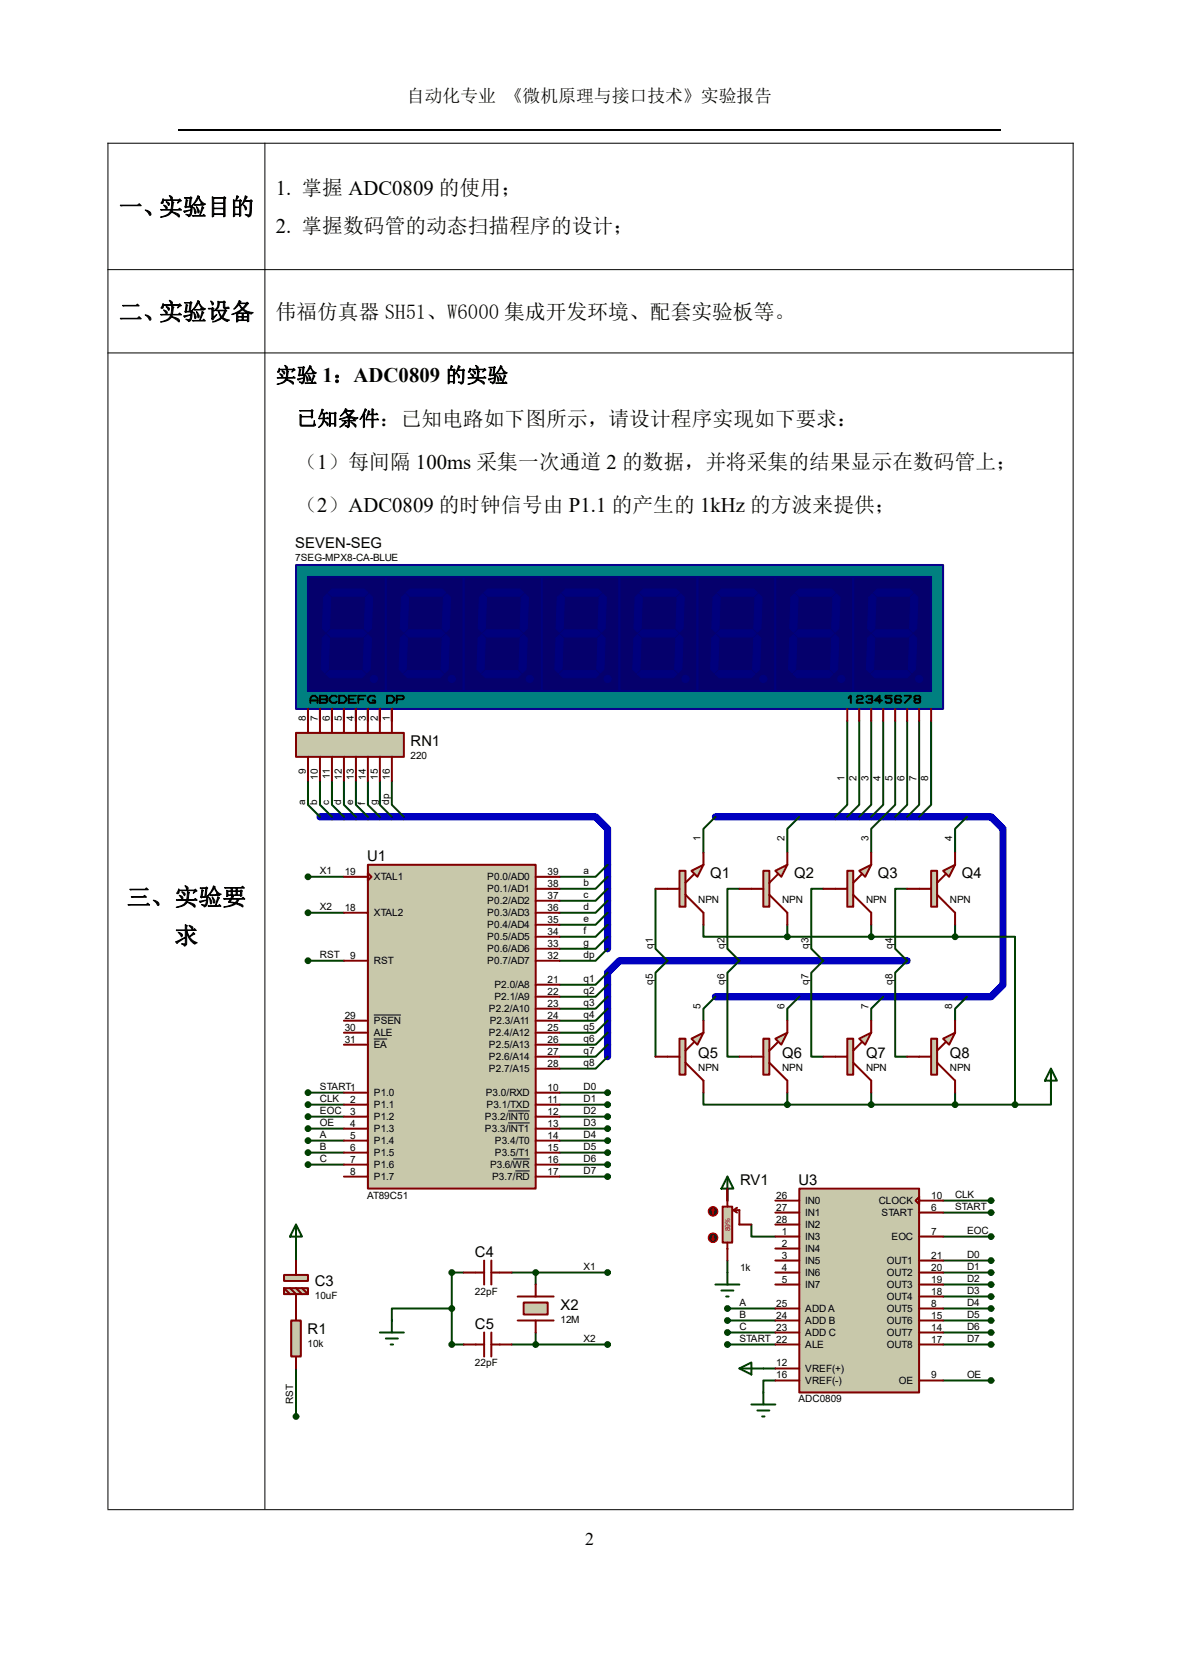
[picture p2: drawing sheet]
<svg xmlns="http://www.w3.org/2000/svg" width="210mm" height="297mm" viewBox="0 0 210 297" stroke-linecap="round" stroke-linejoin="round" font-family="sans-serif">
<path d="M31.7 23.2h146.6" fill="none" stroke="#000" stroke-width=".25"/>
<path d="M49.1 94.1h141.2v158.9h-141.2z" fill-rule="evenodd" fill="#fff"/>
<path d="M57 145.4h49.1l2.1 2.2v21.3M127.4 145.4h49.1l2.2 2.2v27.7l-2.2 2.2h-6.4M127.4 177.5h44.9M161.6 171.1h-51.2l-2.2 2.1v15" fill="none" stroke="#0000c0" stroke-width="1.3"/>
<g fill="none" stroke="#004000" stroke-width=".36">
<path d="M54.9 139v4.3l2.1 2.1M54.9 126.2v2.2M57 139v4.3l2.1 2.1M57 126.2v2.2M59.1 139v4.3l2.2 2.1M59.1 126.2v2.2M61.3 139v4.3l2.1 2.1M61.3 126.2v2.2M63.4 139v4.3l2.1 2.1M63.4 126.2v2.2M65.5 139v4.3l2.2 2.1M65.5 126.2v2.2"/>
<path d="M67.7 139v4.3l2.1 2.1M67.7 126.2v2.2M69.8 139v4.3l2.1 2.1M69.8 126.2v2.2M150.9 128.4v14.9l-2.1 2.1M153 128.4v14.9l-2.1 2.1M155.2 128.4v14.9l-2.2 2.1M157.3 128.4v14.9l-2.1 2.1M159.5 128.4v14.9l-4.3 4.3v4.3M161.6 128.4v14.9l-2.1 2.1M163.7 128.4v14.9l-2.1 2.1M165.9 128.4v14.9l-2.2 2.1"/>
<path d="M54.9 156.1h6.4M108.2 154l-2.1 2.1h-6.4M108.2 156.1l-2.1 2.2h-6.4M108.2 158.3l-2.1 2.1h-6.4M116.8 158.3v10.6l2.1 2.2-2.1 2.1v15M127.4 145.4l-2.1 2.2v4.3M131.7 158.3h-2.1v10.6l2.1 2.2-2.1 2.1v15h2.1M142.4 145.4l-2.2 2.2v4.3M146.6 158.3h-2.1v10.6l2.1 2.2-2.1 2.1v15h2.1M161.6 158.3h-2.1v10.6l2.1 2.2-2.1 2.1v15h2.1M172.3 145.4l-2.2 2.2v4.3M54.9 162.5h6.4"/>
<path d="M54.9 171.1h6.4M108.2 160.4l-2.1 2.1h-6.4M108.2 162.5l-2.1 2.2h-6.4M108.2 164.7l-2.1 2.1h-6.4M108.2 166.8l-2.1 2.1h-6.4M108.2 168.9l-2.1 2.2h-6.4M108.2 173.2l-2.1 2.1h-6.4M108.2 175.3l-2.1 2.2h-6.4M108.2 177.5l-2.1 2.1h-6.4M108.2 179.6l-2.1 2.1h-6.4M125.3 164.7v2.1h14.9M127.4 177.5l-2.1 2.1v2.1"/>
<path d="M140.2 164.7v2.1M140.2 166.8h29.9M142.4 177.5l-2.2 2.1v2.1M155.2 164.7v2.1M157.3 177.5l-2.1 2.1v2.1M170.1 166.8h10.7v29.9M170.1 164.7v2.1M172.3 177.5l-2.2 2.1v2.1M54.9 196.7h6.4M54.9 194.6h6.4M54.9 198.8h6.4M99.7 196.7h8.5"/>
<path d="M99.7 194.6h8.5M99.7 198.8h8.5M108.2 181.7l-2.1 2.2h-6.4M108.2 183.9l-2.1 2.1h-6.4M108.2 186l-2.1 2.2h-6.4M108.2 188.2l-2.1 2.1h-6.4M125.3 194.6v2.1h14.9M140.2 196.7h40.6M140.2 194.6v2.1M155.2 194.6v2.1M170.1 194.6v2.1M187.2 194.6v2.1h-6.4"/>
<path d="M54.9 201h6.4M54.9 207.4h6.4M54.9 205.2h6.4M54.9 203.1h6.4M99.7 201h8.5M99.7 207.4h8.5M99.7 205.2h8.5M99.7 203.1h8.5M99.7 209.5h8.5M129.6 211.6v2.2M133.8 218v2.2h4.3M168 213.8h8.5"/>
<path d="M168 215.9h8.5M52.7 222.3v2.2M80.5 233h-10.7v2.1M82.6 226.6h-2.1v12.8h2.1M91.1 239.4h17.1M91.1 226.6h17.1M95.4 226.6v2.1M95.4 237.3v2.1M129.6 224.5v2.1M129.6 239.4h8.5M129.6 233h8.5M129.6 235.1h8.5"/>
<path d="M129.6 237.3h8.5M168 220.2h8.5M168 224.5h8.5M168 239.4h8.5M168 233h8.5M168 235.1h8.5M168 237.3h8.5M168 226.6h8.5M168 228.7h8.5M168 230.9h8.5M52.7 243.7v8.5M136 243.7h2.1"/>
<path d="M138.1 245.8h-2.1v2.1M168 245.8h8.5"/>
</g>
<path d="M65.5 154h29.9v57.6h-29.9z" fill-rule="evenodd" fill="#c8c8aa" stroke="#800000" stroke-width=".36"/>
<g fill="none" stroke="#800000" stroke-width=".36">
<path d="M61.3 156.1h4.2M65.5 155.5l.7 .6-.7 .7zM95.4 156.1h4.3M95.4 158.3h4.3M61.3 162.5h4.2M61.3 171.1h4.2M95.4 162.5h4.3M95.4 171.1h4.3M95.4 160.4h4.3M95.4 164.7h4.3M95.4 166.8h4.3M95.4 168.9h4.3"/>
<path d="M95.4 175.3h4.3M95.4 177.5h4.3M95.4 179.6h4.3M61.3 183.9h4.2M61.3 186h4.2M61.3 181.7h4.2M61.3 194.6h4.2M61.3 196.7h4.2M61.3 198.8h4.2M95.4 183.9h4.3M95.4 186h4.3M95.4 181.7h4.3"/>
<path d="M95.4 194.6h4.3M95.4 196.7h4.3M95.4 198.8h4.3M95.4 190.3h4.3M95.4 188.2h4.3M61.3 201h4.2M61.3 203.1h4.2M61.3 205.2h4.2M61.3 207.4h4.2M61.3 209.5h4.2M95.4 201h4.3M95.4 203.1h4.3"/>
<path d="M95.4 205.2h4.3M95.4 207.4h4.3M95.4 209.5h4.3"/>
</g>
<path d="M66.6 185h2.4M66.6 180.7h4.8M90.5 197.8h3.8M90.5 200h3.8M91.4 206.4h2.9M91.8 208.5h2.5" fill="none" stroke="#000" stroke-width=".18"/>
<g fill="#c8c8aa" stroke="#800000" stroke-width=".36">
<path d="M123.2 155.1l2.1-1.1-1.1 2.1z"/>
<path d="M121 155.1h1.1v6.4h-1.1z" fill-rule="evenodd"/>
</g>
<path d="M116.8 158.3h4.2M122.1 159.3l3.2 3.2v2.2M123.6 155.7l-1.5 1.5M125.3 151.9v2.1" fill="none" stroke="#800000" stroke-width=".36"/>
<g fill="#c8c8aa" stroke="#800000" stroke-width=".36">
<path d="M138.1 155.1l2.1-1.1-1 2.1z"/>
<path d="M136 155.1h1v6.4h-1z" fill-rule="evenodd"/>
</g>
<path d="M131.7 158.3h4.3M137 159.3l3.2 3.2v2.2M138.5 155.7l-1.5 1.5M140.2 151.9v2.1" fill="none" stroke="#800000" stroke-width=".36"/>
<g fill="#c8c8aa" stroke="#800000" stroke-width=".36">
<path d="M153 155.1l2.2-1.1-1.1 2.1z"/>
<path d="M150.9 155.1h1.1v6.4h-1.1z" fill-rule="evenodd"/>
</g>
<path d="M146.6 158.3h4.3M152 159.3l3.2 3.2v2.2M153.5 155.7l-1.5 1.5M155.2 151.9v2.1" fill="none" stroke="#800000" stroke-width=".36"/>
<g fill="#c8c8aa" stroke="#800000" stroke-width=".36">
<path d="M168 155.1l2.1-1.1-1 2.1z"/>
<path d="M165.9 155.1h1v6.4h-1z" fill-rule="evenodd"/>
</g>
<path d="M161.6 158.3h4.3M166.9 159.3l3.2 3.2v2.2M168.4 155.7l-1.5 1.5M170.1 151.9v2.1" fill="none" stroke="#800000" stroke-width=".36"/>
<g fill="#c8c8aa" stroke="#800000" stroke-width=".36">
<path d="M123.2 184.9l2.1-1-1.1 2.1z"/>
<path d="M121 184.9h1.1v6.5h-1.1z" fill-rule="evenodd"/>
</g>
<path d="M116.8 188.2h4.2M122.1 189.2l3.2 3.2v2.2M123.6 185.6l-1.5 1.5M125.3 181.7v2.2" fill="none" stroke="#800000" stroke-width=".36"/>
<g fill="#c8c8aa" stroke="#800000" stroke-width=".36">
<path d="M138.1 184.9l2.1-1-1 2.1z"/>
<path d="M136 184.9h1v6.5h-1z" fill-rule="evenodd"/>
</g>
<path d="M131.7 188.2h4.3M137 189.2l3.2 3.2v2.2M138.5 185.6l-1.5 1.5M140.2 181.7v2.2" fill="none" stroke="#800000" stroke-width=".36"/>
<g fill="#c8c8aa" stroke="#800000" stroke-width=".36">
<path d="M153 184.9l2.2-1-1.1 2.1z"/>
<path d="M150.9 184.9h1.1v6.5h-1.1z" fill-rule="evenodd"/>
</g>
<path d="M146.6 188.2h4.3M152 189.2l3.2 3.2v2.2M153.5 185.6l-1.5 1.5M155.2 181.7v2.2" fill="none" stroke="#800000" stroke-width=".36"/>
<g fill="#c8c8aa" stroke="#800000" stroke-width=".36">
<path d="M168 184.9l2.1-1-1 2.1z"/>
<path d="M165.9 184.9h1v6.5h-1z" fill-rule="evenodd"/>
</g>
<path d="M161.6 188.2h4.3M166.9 189.2l3.2 3.2v2.2M168.4 185.6l-1.5 1.5M170.1 181.7v2.2" fill="none" stroke="#800000" stroke-width=".36"/>
<path d="M187.2 190.3l1.1 2.1h-2.2zM187.2 190.3v4.3" fill="none" stroke="#004000" stroke-width=".36"/>
<g fill="#004000" stroke="#004000" stroke-width=".36">
<circle cx="170.1" cy="196.7" r=".43"/>
<circle cx="155.2" cy="196.7" r=".43"/>
<circle cx="140.2" cy="196.7" r=".43"/>
<circle cx="180.8" cy="196.7" r=".43"/>
<circle cx="170.1" cy="166.8" r=".43"/>
<circle cx="155.2" cy="166.8" r=".43"/>
<circle cx="140.2" cy="166.8" r=".43"/>
</g>
<path d="M52.7 100.6h115.3v25.6h-115.3z" fill-rule="evenodd" fill="#008080" stroke="#09018b" stroke-width=".36"/>
<path d="M54.9 102.7h13.8v20.3h-13.8z" fill-rule="evenodd" fill="#05006c" stroke="#00007d" stroke-width=".36"/>
<g fill="#00007d" stroke="#00007d" stroke-width=".18">
<path d="M59.1 104.9h5.8l.6 .6-.6 .7h-5.8l-.6-.7z" fill-rule="evenodd"/>
<path d="M65.7 105.7l.7 .7-.2 5.5-.7 .7-.6-.7 .2-5.5z" fill-rule="evenodd"/>
<path d="M58.9 112.1h5.8l.6 .7-.6 .6h-5.8l-.6-.6z" fill-rule="evenodd"/>
<path d="M57.6 106.4l.7-.7 .6 .7-.2 5.5-.6 .7-.7-.7z" fill-rule="evenodd"/>
<path d="M65.5 113l.7 .6-.2 5.6-.7 .6-.6-.6 .2-5.6z" fill-rule="evenodd"/>
<path d="M58.7 119.4h5.8l.6 .6-.6 .7h-5.8l-.6-.7z" fill-rule="evenodd"/>
<path d="M58.1 113l.6 .6-.2 5.6-.7 .6-.6-.6 .2-5.6z" fill-rule="evenodd"/>
</g>
<path d="M68.7 102.7h13.9v20.3h-13.9z" fill-rule="evenodd" fill="#05006c" stroke="#00007d" stroke-width=".36"/>
<g fill="#00007d" stroke="#00007d" stroke-width=".18">
<path d="M73 104.9h5.8l.6 .6-.6 .7h-5.8l-.6-.7z" fill-rule="evenodd"/>
<path d="M79.6 105.7l.7 .7-.3 5.5-.6 .7-.6-.7 .2-5.5z" fill-rule="evenodd"/>
<path d="M72.8 112.1h5.8l.6 .7-.6 .6h-5.8l-.7-.6z" fill-rule="evenodd"/>
<path d="M72.1 105.7l.7 .7-.2 5.5-.7 .7-.6-.7 .2-5.5z" fill-rule="evenodd"/>
<path d="M79.4 113l.6 .6-.2 5.6-.6 .6-.6-.6 .2-5.6z" fill-rule="evenodd"/>
<path d="M72.6 119.4h5.7l.7 .6-.7 .7h-5.7l-.7-.7z" fill-rule="evenodd"/>
<path d="M71.3 113.6l.6-.6 .7 .6-.2 5.6-.7 .6-.6-.6z" fill-rule="evenodd"/>
<circle cx="66.6" cy="120.9" r=".64"/>
<circle cx="80.5" cy="120.9" r=".64"/>
</g>
<path d="M96.5 102.7h13.9v20.3h-13.9z" fill-rule="evenodd" fill="#05006c" stroke="#00007d" stroke-width=".36"/>
<g fill="#00007d" stroke="#00007d" stroke-width=".18">
<path d="M100.8 104.9h5.7l.7 .6-.7 .7h-5.7l-.7-.7z" fill-rule="evenodd"/>
<path d="M107.4 105.7l.6 .7-.2 5.5-.6 .7-.7-.7 .2-5.5z" fill-rule="evenodd"/>
<path d="M100.5 112.1h5.8l.6 .7-.6 .6h-5.8l-.6-.6z" fill-rule="evenodd"/>
<path d="M99.9 105.7l.6 .7-.2 5.5-.6 .7-.7-.7 .3-5.5z" fill-rule="evenodd"/>
<path d="M106.5 113.6l.7-.6 .6 .6-.2 5.6-.7 .6-.6-.6z" fill-rule="evenodd"/>
<path d="M100.3 119.4h5.8l.6 .6-.6 .7h-5.8l-.6-.7z" fill-rule="evenodd"/>
<path d="M99 113.6l.7-.6 .6 .6-.2 5.6-.6 .6-.7-.6z" fill-rule="evenodd"/>
<circle cx="108.2" cy="120.9" r=".64"/>
</g>
<g fill="none" stroke="#000" stroke-width=".36">
<path d="M55.3 125.2v-.9l.4-.4h.4l.5 .4v.9M55.3 124.7h1.3M57 123.9h1.1l.2 .2v.2l-.2 .2 .2 .2v.2l-.2 .3h-1.1zM57 124.5h1.1M60 124.1l-.2-.2h-.7l-.4 .4v.4l.4 .5h.7l.2-.3M60.4 123.9h.9l.4 .4v.4l-.4 .5h-.9zM62.1 124.5h.9M63.4 123.9h-1.3v1.3h1.3M63.8 124.5h.9M65.1 123.9h-1.3v1.3M66.8 124.1l-.2-.2h-.6l-.5 .4v.4l.5 .5h.8v-.5h-.4M68.9 123.9h.9l.4 .4v.4l-.4 .5h-.9z"/>
<path d="M70.7 124.5h1l.2-.2v-.2l-.2-.2h-1v1.3M151.1 124.3l.5-.4v1.3M152.6 124.1l.2-.2h.7l.2 .2v.2l-.2 .2h-.7l-.2 .2v.5h1.1M154.3 124.1l.2-.2h.7l.2 .2v.2l-.2 .2 .2 .2v.2l-.2 .3h-.7l-.2-.3M154.8 124.5h.4M157.1 124.7h-1.3l.9-.8v1.3M158.8 123.9h-1.1v.4h.9l.2 .2v.4l-.2 .3h-.6l-.3-.3M160.5 124.1l-.2-.2h-.6l-.2 .2v.8l.2 .3h.6l.2-.3v-.2l-.2-.2h-.8M161.2 123.9h1v.2l-1 1.1M163.1 124.5l-.2-.2v-.2l.2-.2h.6l.2 .2v.2l-.2 .2h-.6l-.2 .2v.2l.2 .3h.6l.2-.3v-.2l-.2-.2"/>
</g>
<path d="M82.6 102.7h13.9v20.3h-13.9z" fill-rule="evenodd" fill="#05006c" stroke="#00007d" stroke-width=".36"/>
<g fill="#00007d" stroke="#00007d" stroke-width=".18">
<path d="M86.9 104.9h5.7l.7 .6-.7 .7h-5.7l-.7-.7z" fill-rule="evenodd"/>
<path d="M93.5 105.7l.6 .7-.2 5.5-.6 .7-.7-.7 .3-5.5z" fill-rule="evenodd"/>
<path d="M86.7 112.1h5.7l.7 .7-.7 .6h-5.7l-.7-.6z" fill-rule="evenodd"/>
<path d="M86 105.7l.7 .7-.2 5.5-.7 .7-.6-.7 .2-5.5z" fill-rule="evenodd"/>
<path d="M93.3 113l.6 .6-.2 5.6-.6 .6-.7-.6 .2-5.6z" fill-rule="evenodd"/>
<path d="M86.5 119.4h5.7l.7 .6-.7 .7h-5.7l-.7-.7z" fill-rule="evenodd"/>
<path d="M85.8 113l.7 .6-.3 5.6-.6 .6-.6-.6 .2-5.6z" fill-rule="evenodd"/>
<circle cx="94.3" cy="120.9" r=".64"/>
</g>
<g fill="#05006c" stroke="#00007d" stroke-width=".36">
<path d="M110.4 102.7h13.8v20.3h-13.8z" fill-rule="evenodd"/>
<path d="M124.2 102.7h13.9v20.3h-13.9z" fill-rule="evenodd"/>
<path d="M138.1 102.7h13.9v20.3h-13.9z" fill-rule="evenodd"/>
<path d="M152 102.7h13.9v20.3h-13.9z" fill-rule="evenodd"/>
</g>
<g fill="#00007d" stroke="#00007d" stroke-width=".18">
<path d="M114.6 104.9h5.8l.6 .6-.6 .7h-5.8l-.6-.7z" fill-rule="evenodd"/>
<path d="M120.6 106.4l.6-.7 .7 .7-.2 5.5-.7 .7-.6-.7z" fill-rule="evenodd"/>
<path d="M114.4 112.1h5.8l.6 .7-.6 .6h-5.8l-.6-.6z" fill-rule="evenodd"/>
<path d="M113.1 106.4l.7-.7 .6 .7-.2 5.5-.6 .7-.7-.7z" fill-rule="evenodd"/>
<path d="M121 113l.7 .6-.2 5.6-.7 .6-.6-.6 .2-5.6z" fill-rule="evenodd"/>
<path d="M114.2 119.4h5.8l.6 .6-.6 .7h-5.8l-.6-.7z" fill-rule="evenodd"/>
<path d="M113.6 113l.6 .6-.2 5.6-.7 .6-.6-.6 .2-5.6z" fill-rule="evenodd"/>
<path d="M128.5 104.9h5.8l.6 .6-.6 .7h-5.8l-.6-.7z" fill-rule="evenodd"/>
<path d="M135.1 105.7l.7 .7-.3 5.5-.6 .7-.6-.7 .2-5.5z" fill-rule="evenodd"/>
<path d="M127.6 112.8l.7-.7h5.7l.7 .7-.7 .6h-5.7z" fill-rule="evenodd"/>
<path d="M127.6 105.7l.7 .7-.2 5.5-.7 .7-.6-.7 .2-5.5z" fill-rule="evenodd"/>
<path d="M134.3 113.6l.6-.6 .6 .6-.2 5.6-.6 .6-.7-.6z" fill-rule="evenodd"/>
<path d="M127.4 120l.7-.6h5.7l.7 .6-.7 .7h-5.7z" fill-rule="evenodd"/>
<path d="M127.4 113l.7 .6-.2 5.6-.7 .6-.6-.6 .2-5.6z" fill-rule="evenodd"/>
<path d="M142.4 104.9h5.7l.7 .6-.7 .7h-5.7l-.7-.7z" fill-rule="evenodd"/>
<path d="M149 105.7l.6 .7-.2 5.5-.6 .7-.7-.7 .3-5.5z" fill-rule="evenodd"/>
<path d="M142.2 112.1h5.7l.7 .7-.7 .6h-5.7l-.7-.6z" fill-rule="evenodd"/>
<path d="M141.5 105.7l.7 .7-.3 5.5-.6 .7-.6-.7 .2-5.5z" fill-rule="evenodd"/>
<path d="M148.1 113.6l.7-.6 .6 .6-.2 5.6-.6 .6-.7-.6z" fill-rule="evenodd"/>
<path d="M141.3 120l.6-.6h5.8l.7 .6-.7 .7h-5.8z" fill-rule="evenodd"/>
<path d="M141.3 113l.6 .6-.2 5.6-.6 .6-.6-.6 .2-5.6z" fill-rule="evenodd"/>
<path d="M156.2 104.9h5.8l.7 .6-.7 .7h-5.8l-.6-.7z" fill-rule="evenodd"/>
<path d="M162.2 106.4l.7-.7 .6 .7-.2 5.5-.6 .7-.7-.7z" fill-rule="evenodd"/>
<path d="M155.4 112.8l.6-.7h5.8l.6 .7-.6 .6h-5.8z" fill-rule="evenodd"/>
<path d="M155.4 105.7l.6 .7-.2 5.5-.6 .7-.7-.7 .3-5.5z" fill-rule="evenodd"/>
<path d="M162.7 113l.6 .6-.2 5.6-.7 .6-.6-.6 .2-5.6z" fill-rule="evenodd"/>
<path d="M155.8 119.4h5.8l.6 .6-.6 .7h-5.8l-.6-.7z" fill-rule="evenodd"/>
<path d="M155.2 113l.6 .6-.2 5.6-.6 .6-.7-.6 .2-5.6z" fill-rule="evenodd"/>
<circle cx="122.1" cy="120.9" r=".64"/>
<circle cx="136" cy="120.9" r=".64"/>
<circle cx="149.8" cy="120.9" r=".64"/>
<circle cx="163.7" cy="120.9" r=".64"/>
</g>
<g fill="none" stroke="#800000" stroke-width=".36">
<path d="M54.9 126.2v2.2M57 126.2v2.2M59.1 126.2v2.2M61.3 126.2v2.2M63.4 126.2v2.2M65.5 126.2v2.2M67.7 126.2v2.2M69.8 126.2v2.2M150.9 126.2v2.2M153 126.2v2.2M155.2 126.2v2.2M157.3 126.2v2.2"/>
<path d="M159.5 126.2v2.2M161.6 126.2v2.2M163.7 126.2v2.2M165.9 126.2v2.2"/>
</g>
<path d="M52.7 130.5h19.2v4.3h-19.2z" fill-rule="evenodd" fill="#c8c8aa" stroke="#800000" stroke-width=".36"/>
<g fill="none" stroke="#800000" stroke-width=".36">
<path d="M54.9 126.2v4.3M54.9 134.8v4.2M57 126.2v4.3M57 134.8v4.2M59.1 126.2v4.3M59.1 134.8v4.2M61.3 126.2v4.3M61.3 134.8v4.2M63.4 126.2v4.3M63.4 134.8v4.2M65.5 126.2v4.3M65.5 134.8v4.2"/>
<path d="M67.7 126.2v4.3M67.7 134.8v4.2M69.8 126.2v4.3M69.8 134.8v4.2"/>
</g>
<path d="M142.4 211.6h21.3v36.3h-21.3z" fill-rule="evenodd" fill="#c8c8aa" stroke="#800000" stroke-width=".36"/>
<g fill="none" stroke="#800000" stroke-width=".36">
<path d="M138.1 215.9h4.3M138.1 213.8h4.3M138.1 218h4.3M163.7 213.1v1.3l-.6-.6zM163.7 215.9h4.3M163.7 213.8h4.3M138.1 224.5h4.3M138.1 235.1h4.3M138.1 233h4.3M138.1 237.3h4.3M138.1 220.2h4.3M138.1 222.3h4.3"/>
<path d="M138.1 226.6h4.3M138.1 228.7h4.3M138.1 239.4h4.3M163.7 224.5h4.3M163.7 235.1h4.3M163.7 233h4.3M163.7 237.3h4.3M163.7 220.2h4.3M163.7 226.6h4.3M163.7 228.7h4.3M163.7 239.4h4.3M163.7 230.9h4.3"/>
<path d="M138.1 243.7h4.3M138.1 245.8h4.3M163.7 245.8h4.3"/>
</g>
<path d="M129.6 209.5l1 2.1h-2.1zM129.6 209.5v4.3M127.4 228.7h4.3M128.5 229.8h2.1M129.4 230.9h.4M129.6 226.6v2.1M133.8 250.1h4.3M134.9 251.1h2.1M135.8 252.2h.4M136 247.9v2.2" fill="none" stroke="#004000" stroke-width=".36"/>
<path d="M128.7 214.8h1.7v6.5h-1.7z" fill-rule="evenodd" fill="#c8c8aa" stroke="#800000" stroke-width=".36"/>
<path d="M129.6 211.6v3.2M130.6 215.5l.7 .4M130.6 215.5h1.1v2.5h2.1M131.3 215.1l-.7 .4M129.6 221.3v3.2" fill="none" stroke="#800000" stroke-width=".36"/>
<circle cx="127" cy="215.7" r=".85" fill="#400000" stroke="#f00" stroke-width=".18"/>
<path d="M127 215.3l-.2 .2M127 215.3l.2 .2M127 215.3v.8" fill="none" stroke="#f00" stroke-width=".18"/>
<circle cx="127" cy="220.4" r=".85" fill="#400000" stroke="#f00" stroke-width=".18"/>
<path d="M127 220v.8M126.8 220.6l.2 .2M127.2 220.6l-.2 .2" fill="none" stroke="#f00" stroke-width=".18"/>
<path d="M131.7 243.7l2.1-1.1v2.1zM131.7 243.7h4.3" fill="none" stroke="#004000" stroke-width=".36"/>
<g fill="#004000" stroke="#004000" stroke-width=".36">
<circle cx="176.5" cy="213.8" r=".43"/>
<circle cx="176.5" cy="215.9" r=".43"/>
<circle cx="176.5" cy="220.2" r=".43"/>
<circle cx="176.5" cy="224.5" r=".43"/>
<circle cx="176.5" cy="245.8" r=".43"/>
<circle cx="129.6" cy="239.4" r=".43"/>
<circle cx="54.9" cy="194.6" r=".43"/>
<circle cx="54.9" cy="196.7" r=".43"/>
<circle cx="54.9" cy="198.8" r=".43"/>
<circle cx="54.9" cy="201" r=".43"/>
<circle cx="129.6" cy="233" r=".43"/>
<circle cx="129.6" cy="235.1" r=".43"/>
<circle cx="129.6" cy="237.3" r=".43"/>
<circle cx="54.9" cy="207.4" r=".43"/>
<circle cx="54.9" cy="205.2" r=".43"/>
<circle cx="54.9" cy="203.1" r=".43"/>
<circle cx="176.5" cy="226.6" r=".43"/>
<circle cx="176.5" cy="228.7" r=".43"/>
<circle cx="176.5" cy="230.9" r=".43"/>
<circle cx="176.5" cy="233" r=".43"/>
<circle cx="176.5" cy="235.1" r=".43"/>
<circle cx="176.5" cy="237.3" r=".43"/>
<circle cx="176.5" cy="239.4" r=".43"/>
<circle cx="108.2" cy="194.6" r=".43"/>
<circle cx="108.2" cy="196.7" r=".43"/>
<circle cx="108.2" cy="198.8" r=".43"/>
<circle cx="108.2" cy="201" r=".43"/>
<circle cx="108.2" cy="203.1" r=".43"/>
<circle cx="108.2" cy="205.2" r=".43"/>
<circle cx="108.2" cy="207.4" r=".43"/>
<circle cx="108.2" cy="209.5" r=".43"/>
</g>
<path d="M82.6 226.6h3.6M82.6 239.4h3.6M86.2 224.5v4.2M86.2 237.3v4.2M87.5 224.5v4.2M87.5 237.3v4.2M87.5 226.6h3.6M87.5 239.4h3.6M92.2 235.1h6.4M92.2 230.9h6.4" fill="none" stroke="#800000" stroke-width=".36"/>
<path d="M93.3 231.9h4.2v2.2h-4.2z" fill-rule="evenodd" fill="#c8c8aa" stroke="#800000" stroke-width=".36"/>
<path d="M95.4 228.7v2.2M95.4 235.1v2.2" fill="none" stroke="#800000" stroke-width=".36"/>
<g fill="#004000" stroke="#004000" stroke-width=".36">
<circle cx="95.4" cy="239.4" r=".43"/>
<circle cx="95.4" cy="226.6" r=".43"/>
<circle cx="80.5" cy="226.6" r=".43"/>
<circle cx="80.5" cy="239.4" r=".43"/>
<circle cx="108.2" cy="226.6" r=".43"/>
<circle cx="108.2" cy="239.4" r=".43"/>
<circle cx="80.5" cy="233" r=".43"/>
<circle cx="54.9" cy="156.1" r=".43"/>
<circle cx="54.9" cy="162.5" r=".43"/>
<circle cx="54.9" cy="171.1" r=".43"/>
</g>
<path d="M52.7 218l1.1 2.2h-2.1zM52.7 218v4.3M67.7 237.3h4.2M68.7 238.3h2.2M69.6 239.4h.4M69.8 235.1v2.2" fill="none" stroke="#004000" stroke-width=".36"/>
<g fill="#c8c8aa" stroke="#800000" stroke-width=".36">
<path d="M50.6 227h4.3v1.1h-4.3z" fill-rule="evenodd"/>
<path d="M50.6 229.4h4.3v1h-4.3z" fill-rule="evenodd"/>
</g>
<path d="M50.6 229.4l1.1 1M51.7 229.4l1 1v2.6M52.7 224.5v2.5M52.7 229.4l1.1 1M53.8 229.4l1.1 1" fill="none" stroke="#800000" stroke-width=".36"/>
<circle cx="52.7" cy="252.2" r=".43" fill="#004000" stroke="#004000" stroke-width=".36"/>
<path d="M51.9 235.1h1.7v6.4h-1.7z" fill-rule="evenodd" fill="#c8c8aa" stroke="#800000" stroke-width=".36"/>
<path d="M52.7 233v2.1M52.7 241.5v2.2" fill="none" stroke="#800000" stroke-width=".36"/>
<path d="M19.1 25.5h172.1M19.2 25.4v243.3M47.2 25.4v243.3M191.2 25.4v243.3M19.1 48h172.1M19.1 62.8h172.1M19.1 268.8h172.1" fill="none" stroke="#000" stroke-width=".18"/>
<g font-size="4.2">
<text x="21.2" y="38.3">一、实验目的</text>
<text x="21.2" y="57">二、实验设备</text>
<text x="22.6" y="161.2">三、实验要</text>
<text x="31.1" y="168.1">求</text>
</g>
<g font-size="3.7">
<text x="49.1" y="34.6">1. 掌握 ADC0809 的使用；</text>
<text x="49.1" y="41.5">2. 掌握数码管的动态扫描程序的设计；</text>
<text x="49.1" y="56.7">伟福仿真器 SH51、W6000 集成开发环境、配套实验板等。</text>
<text x="49.1" y="68.1">实验 1：ADC0809 的实验</text>
<text x="52.8" y="75.8">已知条件：已知电路如下图所示，请设计程序实现如下要求：</text>
<text x="52.8" y="83.5">（1）每间隔 100ms 采集一次通道 2 的数据，并将采集的结果显示在数码管上；</text>
<text x="52.8" y="91.2">（2）ADC0809 的时钟信号由 P1.1 的产生的 1kHz 的方波来提供；</text>
</g>
<g font-size="3.2">
<text x="72.5" y="18.2">自动化专业 《微机原理与接口技术》实验报告</text>
<text x="104.2" y="275.1">2</text>
</g>
<g font-size="2.6">
<text x="52.6" y="97.6">SEVEN-SEG</text>
<text x="73.1" y="132.8">RN1</text>
<text x="65.4" y="153.3">U1</text>
<text x="126.5" y="156.3">Q1</text>
<text x="141.4" y="156.3">Q2</text>
<text x="156.4" y="156.3">Q3</text>
<text x="171.3" y="156.3">Q4</text>
<text x="124.4" y="188.4">Q5</text>
<text x="139.3" y="188.4">Q6</text>
<text x="154.3" y="188.4">Q7</text>
<text x="169.2" y="188.4">Q8</text>
<text x="131.8" y="210.9">RV1</text>
<text x="142.2" y="210.9">U3</text>
<text x="84.6" y="223.7">C4</text>
<text x="56.1" y="228.9">C3</text>
<text x="99.8" y="233.2">X2</text>
<text x="54.8" y="237.5">R1</text>
<text x="84.6" y="236.6">C5</text>
</g>
<g font-size="1.8">
<text x="52.6" y="100">7SEG-MPX8-CA-BLUE</text>
<text x="54.5" y="128.4" transform="rotate(-90 54.5 128.4)">8</text>
<text x="56.6" y="128.4" transform="rotate(-90 56.6 128.4)">7</text>
<text x="58.8" y="128.4" transform="rotate(-90 58.8 128.4)">6</text>
<text x="60.9" y="128.4" transform="rotate(-90 60.9 128.4)">5</text>
<text x="63" y="128.4" transform="rotate(-90 63 128.4)">4</text>
<text x="65.2" y="128.4" transform="rotate(-90 65.2 128.4)">3</text>
<text x="67.3" y="128.4" transform="rotate(-90 67.3 128.4)">2</text>
<text x="69.4" y="128.4" transform="rotate(-90 69.4 128.4)">1</text>
<text x="54.5" y="137.9" transform="rotate(-90 54.5 137.9)">9</text>
<text x="73.1" y="135.2">220</text>
<text x="54.4" y="143.3" transform="rotate(-90 54.4 143.3)">a</text>
<text x="56.5" y="143.3" transform="rotate(-90 56.5 143.3)">b</text>
<text x="56.6" y="138.9" transform="rotate(-90 56.6 138.9)">10</text>
<text x="58.6" y="143.3" transform="rotate(-90 58.6 143.3)">c</text>
<text x="58.8" y="138.8" transform="rotate(-90 58.8 138.8)">11</text>
<text x="60.8" y="143.3" transform="rotate(-90 60.8 143.3)">d</text>
<text x="60.9" y="138.9" transform="rotate(-90 60.9 138.9)">12</text>
<text x="62.9" y="143.3" transform="rotate(-90 62.9 143.3)">e</text>
<text x="63" y="138.9" transform="rotate(-90 63 138.9)">13</text>
<text x="65" y="143.3" transform="rotate(-90 65 143.3)">f</text>
<text x="65.2" y="138.9" transform="rotate(-90 65.2 138.9)">14</text>
<text x="67.2" y="143.3" transform="rotate(-90 67.2 143.3)">g</text>
<text x="67.3" y="138.9" transform="rotate(-90 67.3 138.9)">15</text>
<text x="69.3" y="143.3" transform="rotate(-90 69.3 143.3)">dp</text>
<text x="69.4" y="138.9" transform="rotate(-90 69.4 138.9)">16</text>
<text x="150.4" y="139" transform="rotate(-90 150.4 139)">1</text>
<text x="152.5" y="139" transform="rotate(-90 152.5 139)">2</text>
<text x="154.7" y="139" transform="rotate(-90 154.7 139)">3</text>
<text x="156.8" y="139" transform="rotate(-90 156.8 139)">4</text>
<text x="159" y="139" transform="rotate(-90 159 139)">5</text>
<text x="161.1" y="139" transform="rotate(-90 161.1 139)">6</text>
<text x="163.2" y="139" transform="rotate(-90 163.2 139)">7</text>
<text x="165.4" y="139" transform="rotate(-90 165.4 139)">8</text>
<text x="124.8" y="149.7" transform="rotate(-90 124.8 149.7)">1</text>
<text x="139.7" y="149.7" transform="rotate(-90 139.7 149.7)">2</text>
<text x="154.7" y="149.7" transform="rotate(-90 154.7 149.7)">3</text>
<text x="169.6" y="149.7" transform="rotate(-90 169.6 149.7)">4</text>
<text x="57" y="155.6">X1</text>
<text x="61.4" y="155.8">19</text>
<text x="97.5" y="155.8">39</text>
<text x="104" y="155.6">a</text>
<text x="66.6" y="156.8">XTAL1</text>
<text x="86.8" y="156.8">P0.0/AD0</text>
<text x="86.8" y="158.9">P0.1/AD1</text>
<text x="86.8" y="161">P0.2/AD2</text>
<text x="97.5" y="157.9">38</text>
<text x="97.5" y="160">37</text>
<text x="104" y="157.8">b</text>
<text x="104" y="159.9">c</text>
<text x="124.4" y="160.8">NPN</text>
<text x="139.3" y="160.8">NPN</text>
<text x="154.3" y="160.8">NPN</text>
<text x="169.2" y="160.8">NPN</text>
<text x="57" y="162">X2</text>
<text x="61.4" y="162.2">18</text>
<text x="66.6" y="163.2">XTAL2</text>
<text x="86.8" y="163.2">P0.3/AD3</text>
<text x="86.8" y="165.3">P0.4/AD4</text>
<text x="86.8" y="167.4">P0.5/AD5</text>
<text x="97.5" y="162.2">36</text>
<text x="97.5" y="164.3">35</text>
<text x="97.5" y="166.4">34</text>
<text x="104" y="162">d</text>
<text x="104" y="164.2">e</text>
<text x="104" y="166.3">f</text>
<text x="57" y="170.6">RST</text>
<text x="62.4" y="170.7">9</text>
<text x="66.6" y="171.7">RST</text>
<text x="86.8" y="169.6">P0.6/AD6</text>
<text x="86.8" y="171.7">P0.7/AD7</text>
<text x="97.5" y="168.6">33</text>
<text x="97.5" y="170.7">32</text>
<text x="104" y="168.4">g</text>
<text x="104" y="170.6">dp</text>
<text x="116.3" y="168.9" transform="rotate(-90 116.3 168.9)">q1</text>
<text x="129.1" y="168.9" transform="rotate(-90 129.1 168.9)">q2</text>
<text x="144" y="168.9" transform="rotate(-90 144 168.9)">q3</text>
<text x="159" y="168.9" transform="rotate(-90 159 168.9)">q4</text>
<text x="88.1" y="176">P2.0/A8</text>
<text x="88.1" y="178.1">P2.1/A9</text>
<text x="97.5" y="175">21</text>
<text x="97.5" y="177.1">22</text>
<text x="97.5" y="179.3">23</text>
<text x="104" y="174.8">q1</text>
<text x="104" y="177">q2</text>
<text x="104" y="179.1">q3</text>
<text x="116.3" y="175.3" transform="rotate(-90 116.3 175.3)">q5</text>
<text x="124.8" y="179.6" transform="rotate(-90 124.8 179.6)">5</text>
<text x="129.1" y="175.3" transform="rotate(-90 129.1 175.3)">q6</text>
<text x="139.7" y="179.6" transform="rotate(-90 139.7 179.6)">6</text>
<text x="144" y="175.3" transform="rotate(-90 144 175.3)">q7</text>
<text x="154.7" y="179.6" transform="rotate(-90 154.7 179.6)">7</text>
<text x="159" y="175.3" transform="rotate(-90 159 175.3)">q8</text>
<text x="169.6" y="179.6" transform="rotate(-90 169.6 179.6)">8</text>
<text x="61.4" y="183.5">30</text>
<text x="61.4" y="185.7">31</text>
<text x="61.4" y="181.4">29</text>
<text x="66.6" y="184.5">ALE</text>
<text x="66.6" y="182.4">PSEN</text>
<text x="87.1" y="180.3">P2.2/A10</text>
<text x="87.1" y="184.5">P2.4/A12</text>
<text x="87.2" y="182.4">P2.3/A11</text>
<text x="97.5" y="181.4">24</text>
<text x="97.5" y="183.5">25</text>
<text x="97.5" y="185.7">26</text>
<text x="104" y="181.2">q4</text>
<text x="104" y="183.4">q5</text>
<text x="104" y="185.5">q6</text>
<text x="66.6" y="186.7">EA</text>
<text x="87.1" y="190.9">P2.7/A15</text>
<text x="87.1" y="186.7">P2.5/A13</text>
<text x="87.1" y="188.8">P2.6/A14</text>
<text x="97.5" y="189.9">28</text>
<text x="97.5" y="187.8">27</text>
<text x="104" y="187.7">q7</text>
<text x="104" y="189.8">q8</text>
<text x="124.4" y="190.7">NPN</text>
<text x="139.3" y="190.7">NPN</text>
<text x="154.3" y="190.7">NPN</text>
<text x="169.2" y="190.7">NPN</text>
<text x="57" y="194.1">START1</text>
<text x="57" y="196.2">CLK</text>
<text x="62.4" y="196.3">2</text>
<text x="66.6" y="195.2">P1.0</text>
<text x="66.6" y="197.3">P1.1</text>
<text x="86.5" y="195.2">P3.0/RXD</text>
<text x="86.7" y="197.3">P3.1/TXD</text>
<text x="97.5" y="194.2">10</text>
<text x="97.5" y="196.3">11</text>
<text x="104" y="194.1">D0</text>
<text x="104" y="196.2">D1</text>
<text x="57" y="198.3">EOC</text>
<text x="57" y="200.5">OE</text>
<text x="57" y="202.6">A</text>
<text x="62.4" y="198.5">3</text>
<text x="62.4" y="200.6">4</text>
<text x="62.4" y="202.7">5</text>
<text x="66.6" y="199.5">P1.2</text>
<text x="66.6" y="201.6">P1.3</text>
<text x="66.6" y="203.7">P1.4</text>
<text x="86.4" y="199.5">P3.2/INT0</text>
<text x="86.4" y="201.6">P3.3/INT1</text>
<text x="88.2" y="203.7">P3.4/T0</text>
<text x="97.5" y="198.5">12</text>
<text x="97.5" y="200.6">13</text>
<text x="97.5" y="202.7">14</text>
<text x="104" y="198.3">D2</text>
<text x="104" y="200.5">D3</text>
<text x="104" y="202.6">D4</text>
<text x="57" y="206.9">C</text>
<text x="57" y="204.7">B</text>
<text x="62.4" y="204.9">6</text>
<text x="62.4" y="207">7</text>
<text x="62.4" y="209.2">8</text>
<text x="66.6" y="205.9">P1.5</text>
<text x="66.6" y="208">P1.6</text>
<text x="87.3" y="208">P3.6/WR</text>
<text x="88.2" y="205.9">P3.5/T1</text>
<text x="97.5" y="209.2">17</text>
<text x="97.5" y="207">16</text>
<text x="97.5" y="204.9">15</text>
<text x="104" y="204.7">D5</text>
<text x="104" y="206.9">D6</text>
<text x="104" y="209">D7</text>
<text x="65.4" y="213.4">AT89C51</text>
<text x="66.6" y="210.1">P1.7</text>
<text x="87.7" y="210.1">P3.7/RD</text>
<text x="138.2" y="215.6">27</text>
<text x="138.2" y="213.4">26</text>
<text x="143.4" y="214.4">IN0</text>
<text x="156.5" y="214.4">CLOCK</text>
<text x="165.9" y="215.6">6</text>
<text x="165.9" y="213.4">10</text>
<text x="170.1" y="213.3">CLK</text>
<text x="170.1" y="215.4">START</text>
<text x="138.2" y="217.7">28</text>
<text x="139.2" y="219.8">1</text>
<text x="139.2" y="222">2</text>
<text x="143.4" y="220.8">IN3</text>
<text x="143.4" y="218.7">IN2</text>
<text x="143.4" y="216.6">IN1</text>
<text x="157" y="216.6">START</text>
<text x="158.8" y="220.8">EOC</text>
<text x="165.9" y="219.8">7</text>
<text x="172.3" y="219.7">EOC</text>
<text x="104" y="226.1">X1</text>
<text x="131.8" y="226.2">1k</text>
<text x="139.2" y="224.1">3</text>
<text x="139.2" y="226.2">4</text>
<text x="143.4" y="223">IN4</text>
<text x="143.4" y="225.1">IN5</text>
<text x="143.4" y="227.2">IN6</text>
<text x="158" y="225.1">OUT1</text>
<text x="158" y="227.2">OUT2</text>
<text x="165.9" y="224.1">21</text>
<text x="165.9" y="226.2">20</text>
<text x="172.3" y="224">D0</text>
<text x="172.3" y="226.1">D1</text>
<text x="56.1" y="231.3">10uF</text>
<text x="84.6" y="230.5">22pF</text>
<text x="131.7" y="232.5">A</text>
<text x="138.2" y="232.6">25</text>
<text x="139.2" y="228.4">5</text>
<text x="143.4" y="233.6">ADDA</text>
<text x="143.4" y="229.4">IN7</text>
<text x="158" y="233.6">OUT5</text>
<text x="158" y="231.5">OUT4</text>
<text x="158" y="229.4">OUT3</text>
<text x="165.9" y="232.6">8</text>
<text x="165.9" y="230.5">18</text>
<text x="165.9" y="228.4">19</text>
<text x="172.3" y="228.2">D2</text>
<text x="172.3" y="230.4">D3</text>
<text x="172.3" y="232.5">D4</text>
<text x="54.8" y="239.8">10k</text>
<text x="99.8" y="235.6">12M</text>
<text x="104" y="238.9">X2</text>
<text x="131.7" y="238.9">START 22</text>
<text x="131.7" y="234.6">B</text>
<text x="131.7" y="236.8">C</text>
<text x="138.2" y="234.8">24</text>
<text x="138.2" y="236.9">23</text>
<text x="143.4" y="235.8">ADD B</text>
<text x="143.4" y="237.9">ADD C</text>
<text x="158" y="237.9">OUT7</text>
<text x="158" y="235.8">OUT6</text>
<text x="165.9" y="236.9">14</text>
<text x="165.9" y="234.8">15</text>
<text x="165.9" y="239">17</text>
<text x="172.3" y="234.6">D5</text>
<text x="172.3" y="236.8">D6</text>
<text x="172.3" y="238.9">D7</text>
<text x="84.6" y="243.3">22pF</text>
<text x="138.2" y="243.3">12</text>
<text x="138.2" y="245.5">16</text>
<text x="143.4" y="244.3">VREF(+)</text>
<text x="143.4" y="240">ALE</text>
<text x="158" y="240">OUT8</text>
<text x="165.9" y="245.5">9</text>
<text x="172.3" y="245.3">OE</text>
<text x="52.2" y="250.1" transform="rotate(-90 52.2 250.1)">RST</text>
<text x="142.2" y="249.7">ADC0809</text>
<text x="143.4" y="246.4">VREF(-)</text>
<text x="160.1" y="246.4">OE</text>
</g>
<text font-size="1.2" fill="#c00000" x="130.1" y="219.3" transform="rotate(-90 130.1 219.3)">89%</text>
</svg>
